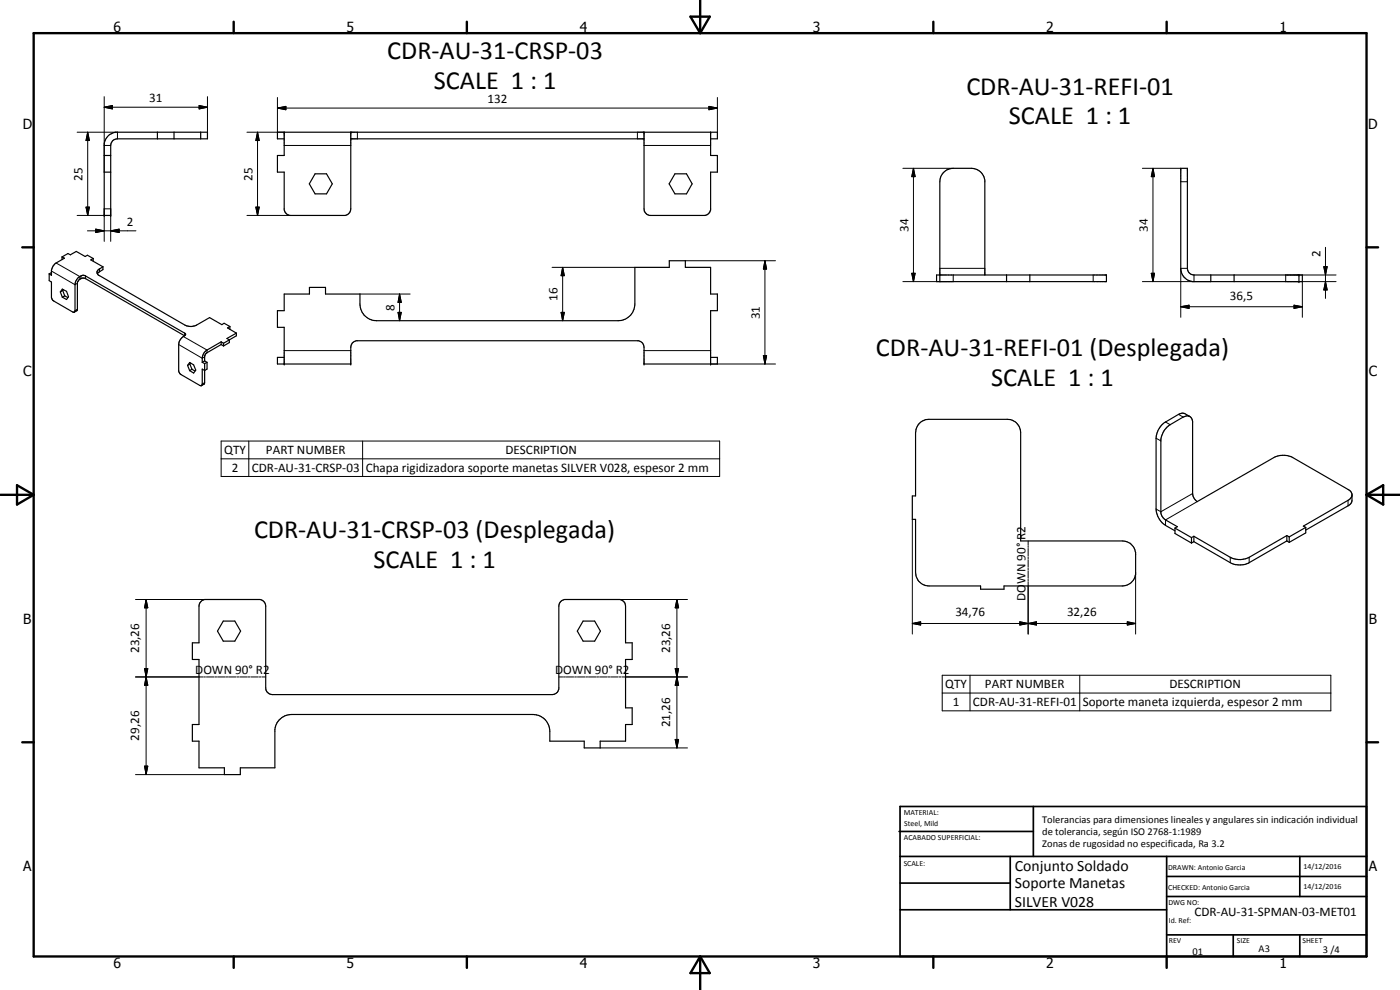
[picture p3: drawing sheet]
<svg xmlns="http://www.w3.org/2000/svg" width="420mm" height="297mm" viewBox="0 0 420 297" stroke-linecap="round" stroke-linejoin="round" font-family="sans-serif">
<g fill="none" stroke="#000" stroke-width=".35">
<path d="M47.2 39.7v2M52.2 39.7v2M60.2 39.7v2M85.3 39.7v7h-2v4.9h2v11.4l.5 .9 1.1 .7h16.7l1.2-.7 .5-1.2v-23M193.3 39.7v23l.1 .6 .3 .6 1.2 .7h16.7l1.2-.7 .5-.9v-11.4h2v-4.9h-2v-7M31.3 51.6h1.9M31.3 46.7h1.9M32.6 40.6l1.2-.7 .9-.2h27.6v2h-27a2 2 0 0 0-2.1 1.9v21h-1.9v-21.4l.4-1.4zM85.3 41.7h-2v-2h132v2h-2M94.6 52.2h3.4l1.7 3-1.7 3h-3.4l-1.8-3zM105.3 41.7h88M202.6 52.2h3.4l1.7 3-1.7 3h-3.4l-1.8-3z"/>
<path d="M354.4 50.5h2v30a2 2 0 0 0 1.9 2h32.6v2h-33a4 4 0 0 1-3.5-4zM18.6 77.1l.7 .4-2.9 1.8-1 1.8v1.5l-.6-.4M18.6 77.1l1.8-1 .7 .4 1.8-1.1 2.7 1.6 .6-.4 1.8 1M18.6 77.1v.8M28 77.6v.8M28 77.6l-.7 .4 3.6 2.1M14.8 82.2v2l.6 .4v4.7l.3 .6 6.4 3.8 .4-.4v-7.9a2.54 2.54 0 0 1 3.2-2.6l29.7 17.1 .3 .3-.3 .6M15.4 81.8l-.6 .4M18.1 87.6l.6-.9 1.3 .7 .6 1.6-.6 .9-1.3-.7M18.1 87.6l.6 1.6M18.8 87.2l-.7 .4M18.8 87.2l.6 1.6"/>
<path d="M19 86.9l-.2 .3M19.4 88.8l-.7 .4M19.4 88.8l1 .5M22.3 93.6l.7-.3 .2-.5v-8a1.85 1.85 0 0 1 2.5-1.2l29.7 17.2M30.9 80.1l-1 .6a1.06 1.06 0 0 0-.8 1 1.06 1.06 0 0 0 .8 1l25.6 14.8a3.8 3.8 0 0 0 3.5 0l3.9-2.2 3.7 2.1 .7-.4 1.7 1M30.9 80.1v.8l-1.7 1.2M69 98v.8M69 98l-.7 .4 2.6 1.5M70.9 99.9v.9l-2.1 1.2M70.9 99.9l-2.8 1.7 .7 .4M281.1 82.5h51v2h-51zM295.6 82.5v-28.5a4.1 4.1 0 0 0-4.1-3.5h-5.4a4 4 0 0 0-4 4v30"/>
<path d="M302.1 82.5v2M309.1 82.5v2M363.4 82.5v2M370.4 82.5v2M389.8 82.5v2M55.4 100.8a3.1 3.1 0 0 0-1.8 2.6l.1 8.1 .6 .9 5.7 3.3h.4l.3-.5v-4.5l.7 .5 .7-.5v-2M56.3 109.6l.6-.8 1.2 .7 .6 1.5-.6 .9-1.2-.7M56.3 109.6l.6 1.6M57 109.2l-.7 .4M57 109.2l.6 1.6M57.2 108.9l-.2 .3M57.6 110.8l-.7 .4"/>
<path d="M57.6 110.8l.9 .5M60.7 108.7l.7 .4M61.4 109.1v5.7l-.1 .4-.8 .5M61.4 108.3l.7 .4M61.4 108.3l-.7 .4M62.1 108.7l-.7 .4M66.4 103.4l-4.6 2.7-.4 .7v1.5M66.4 102.6l-4.3 2.4a3 3 0 0 0-1.4 2.5v1.2M66.4 102.6l.7 .4M66.4 102.6v.8M66.4 103.4l.7 .4M67.1 103v.8"/>
<path d="M68.8 102v.8l-1.7 1M68.8 102l-1.7 1M85.3 109.2v-11h-2v-5h2v-5h7.6v-2h4.8v2h10.3v3a5 5 0 0 0 5 5h72.5a5 5 0 0 0 5-5v-11h10.4v-2h4.8v2h7.6v8h2v5h-2v16M85.3 107.2h-2v2h22v-5a1.98 1.98 0 0 1 1.6-2h84.7a1.98 1.98 0 0 1 1.7 2v5h22v-2h-2M276.2 126.8l1.6-.9 1-.1h23.5a4 4 0 0 1 4 4v32.5h30.5a3.9 3.9 0 0 1 4 3.5v6.5a4 4 0 0 1-4 3.5h-35.5v1h-7v-1h-15.5a4.1 4.1 0 0 1-4-4v-16h-1v-7h1v-19l.5-1.9zM357.1 125a2.97 2.97 0 0 0-2.5-1l-4.8 2.6a6.2 6.2 0 0 0-2.8 4.9v21.2a6.4 6.4 0 0 0 2.8 4.9l2.8 1.7M352.6 158.5l.7-.5-3.8-2.2-1.1-1.6v-22.3a6.2 6.2 0 0 1 2.8-4.5l3.9-2.3a1.71 1.71 0 0 1 1.8-.2 1.71 1.71 0 0 1 1 1.5v21.7l.5 1.5 .9 .9 23-13.2a6.2 6.2 0 0 1 5.7 0l16.6 9.6 1 .9a4.3 4.3 0 0 1 .1 2.8l-1.1 1.2-12.7 7.2M352.6 158.5l5 2.8M352.6 158.5v1.6l5 2.8M391.9 158.2l-5 2.9M391.9 158.2v1.7l-5 2.8M405.8 148.6l-.9 1.3-13.8 8 .8 .3"/>
<path d="M357.6 161.3v1.6M358.3 160.9l-.7 .4M358.3 162.5l-.7 .4M358.3 160.9v1.6M386.2 160.7l-11.3 6.5a6.2 6.2 0 0 1-5.7 0l-10.9-6.3M386.2 162.3l-11.3 6.5a6.2 6.2 0 0 1-5.7 0l-10.9-6.3M386.2 160.7l.7 .4M386.2 160.7v1.6M386.2 162.3l.7 .4M386.9 161.1v1.6M60.4 180.3l1-.4h16.7a2.05 2.05 0 0 1 1.6 2v24.5a2 2 0 0 0 2 2h84a2.09 2.09 0 0 0 2-1.6v-24.9a2.07 2.07 0 0 1 1.7-2h16.7a2.07 2.07 0 0 1 1.6 2v11h2v5h-2v14.5h2v5h-2v5h-7.6v2h-4.8v-2h-10.3v-3a5 5 0 0 0-5-5h-72.5a5 5 0 0 0-5 4.5v11.5h-10.4v2h-4.8v-2h-7.6v-8h-2v-5h2v-19.5h-2v-5h2v-11l.1-.7zM67 186.4h3.5l1.7 3-1.7 3h-3.5l-1.7-3z"/>
<path d="M175 186.4h3.5l1.7 3-1.7 3h-3.5l-1.7-3z"/>
</g>
<g fill="none" stroke="#000" stroke-width=".3">
<path d="M23.1 39.7h12.2v2M26.3 39.7l.5 2.5h-1zM26.3 39.7v24.9M31.3 32.2l2.4-.5v1zM31.3 32.2h31M31.3 29v22.6M59.8 31.7l2.5 .5-2.5 .5zM62.3 29v10.7M74.1 39.7h11.2M77.3 39.7l.5 2.5h-1zM77.3 39.7v24.9M83.3 32.4l2.5-.5v1z"/>
<path d="M83.3 32.4h132M83.3 29.3v10.4M107.3 39.7v2M191.3 39.7v2M212.8 31.9l2.5 .5-2.5 .5zM215.3 29.3v10.4M31.3 43.6h1.9M85.3 43.6h20M193.3 43.6h20M271 50.5h15.1M274.1 50.5l.5 2.5h-1zM274.1 50.5v34"/>
<path d="M342.8 50.5h11.6M346 50.5l.5 2.5h-1zM346 50.5v34M354.4 54.5h2M16.8 78.9l7.1 4.1v.8M23.1 64.6h8.2M25.8 62.1h1l-.5 2.5zM26.2 69.3h14.6M28.7 68.7l2.6 .6-2.6 .5zM31.3 72.4v-9.7h1.9v9.7M33.2 69.3l2.6-.6v1.1zM74.1 64.6h13.2"/>
<path d="M76.8 62.1h1l-.5 2.5zM205.7 78.2h27M229.6 78.2l.5 2.5h-1zM229.6 78.2v31M397.8 74.2v15.3M15.4 81.3l7.1 4.1 .7-.4M23.2 92.8l-.7 .4M24.3 82.8v.8M25.7 82.8v.8M29.9 80.7v.8M55.4 99.9v.9M108 88.2h15.1"/>
<path d="M119.5 93.7h.9l-.5 2.5zM119.9 88.2l.5 2.5h-.9zM119.9 88.2v8M165.7 80.2h24.8M168.4 93.7h1l-.5 2.5zM168.9 80.2l.5 2.5h-1zM168.9 80.2v16M273.6 82h1l-.5 2.5zM282.1 80.5h13.5M286.1 82.5v2h-15.1M328.1 82.5v2M342.8 84.5h20.6"/>
<path d="M345.5 82h1l-.5 2.5zM354.4 92l2.5-.4v.9zM354.4 92h36.5M356.4 80.5h-2v14.7M358.3 82.5v2M388.4 91.6l2.5 .4-2.5 .5zM390.9 84.5v10.7M397.3 80h1l-.5 2.5zM397.8 84.5l.5 2.5h-1zM401 82.5h-15.1v2h15.1M53.6 103.4l7.1 4.1 .7-.4M55 101l7.1 4v.8"/>
<path d="M61.4 114.8l-.7 .4M85.3 105.2h20M193.3 105.2h20M213.3 109.2h19.4M229.1 106.7h1l-.5 2.5zM66.4 132.3h149.6v10.7h-149.6zM66.4 137.7h149.6M74.7 132.3v10.7M108.8 132.3v10.7M347 131.5l1.4 .8M349.8 126.6l1.4 .8M353.7 124.3l1.4 .8"/>
<path d="M273.8 155.8v34.4M357.9 148.1l-9.5 5.4-1.4-.8M359.3 150.5l-9.5 5.5v1.6M404.6 150.1v1.7M40.7 179.9h21.1M43.8 179.9l.6 2.5h-1zM43.8 179.9v52.5M185.7 179.9h20.6M203.1 179.9l.6 2.5h-1.1zM203.1 179.9v44.5M308.6 162.3v1.1M308.6 163.7v.6"/>
<path d="M308.6 164.5v2.3M308.6 167.1v.5M308.6 167.9v2.3M308.6 170.5v.5M308.6 171.3v2.2M308.6 173.8v.6M308.6 174.7v15.5M340.8 171.8v18.4M369.2 167.2v1.6M374.9 167.2v1.6M273.8 187.1l2.5-.5v.9zM273.8 187.1h67"/>
<path d="M306.1 186.6l2.5 .5-2.5 .4zM308.6 187.1l2.5-.5v.9zM338.3 186.6l2.5 .5-2.5 .4zM40.7 203.1h20.2M43.4 200.6h1l-.6 2.5zM43.8 203.1l.6 2.5h-1zM61.1 203.1h.6M62 203.1h2.2M64.5 203.1h.5M65.3 203.1h2.2M67.8 203.1h.6M68.6 203.1h2.3"/>
<path d="M71.2 203.1h.5M72 203.1h2.2M74.5 203.1h.5M75.3 203.1h2.2M77.8 203.1h.5M78.6 203.1h1.1M167.7 203.1h1.2M169.1 203.1h.6M170 203.1h2.2M172.5 203.1h.5M173.3 203.1h2.2M175.8 203.1h.5"/>
<path d="M176.6 203.1h2.2M179.1 203.1h.6M179.9 203.1h2.3M182.4 203.1h.6M183.3 203.1h2.2M185.8 203.1h.5M186.6 203.1h19.7M202.6 200.6h1.1l-.6 2.5zM202.6 200.6h1.1l-1.1 5h1.1zM203.1 203.1l.6 2.5h-1.1zM282.8 202.6h116.6v10.7h-116.6zM282.8 207.9h116.6"/>
<path d="M291.1 202.6v10.7M324.1 202.6v10.7M40.7 232.4h26.6M43.4 229.9h1l-.6 2.5zM180.1 224.4h26.2M202.6 221.9h1.1l-.6 2.5z"/>
</g>
<g fill="#000">
<circle cx="85.3" cy="39.7" r=".18"/>
<circle cx="105.3" cy="39.7" r=".18"/>
<circle cx="193.3" cy="39.7" r=".18"/>
<circle cx="213.3" cy="39.7" r=".18"/>
<circle cx="31.3" cy="64.6" r=".18"/>
<circle cx="33.2" cy="64.6" r=".18"/>
<circle cx="389.8" cy="82.5" r=".18"/>
<circle cx="389.8" cy="84.5" r=".18"/>
<circle cx="85.3" cy="109.2" r=".18"/>
<circle cx="105.3" cy="109.2" r=".18"/>
<circle cx="193.3" cy="109.2" r=".18"/>
<circle cx="213.3" cy="109.2" r=".18"/>
</g>
<g fill="none" stroke="#000" stroke-width=".71">
<path d="M10.1 9.9h400v277.1h-400zM70.1 6.5v3.4M140.1 6.5v3.4M207.2 5h5.8l-2.9 4.9zM210.1 0v9.9M280.1 6.5v3.4M350.1 6.5v3.4M6.7 74.2h3.4M410.1 74.2h3.5M.1 148.5h10M5.1 145.6l5 2.9-5 2.9zM410.1 148.5h10"/>
<path d="M410.1 148.5l5-2.9v5.8zM6.7 222.7h3.4M410.1 222.7h3.5M70.1 287v3.4M140.1 287v3.4M210.1 287v10M210.1 287l2.9 5h-5.8zM280.1 287v3.4M350.1 287v3.4"/>
</g>
<g fill="none" stroke="#000" stroke-width=".51">
<path d="M269.8 249.5h40.3M270.1 242h140v45h-140zM270.1 257h140M303.2 257v16M310.1 242v15M350.1 257v30M390.1 257v12M270.1 265h33.1M270.1 273h80M350.1 269h60M350.1 263h60M350.1 280.5h60"/>
<path d="M370.1 280.5v6.5M390.1 280.5v6.5"/>
</g>
<g fill="#000">
<path d="M31.3 32.2l2.4-.5v1zM59.8 31.7l2.5 .5-2.5 .5zM83.3 32.4l2.5-.5v1zM212.8 31.9l2.5 .5-2.5 .5zM26.3 39.7l.5 2.5h-1zM77.3 39.7l.5 2.5h-1zM274.1 50.5l.5 2.5h-1zM346 50.5l.5 2.5h-1zM25.8 62.1h1l-.5 2.5zM28.7 68.7l2.6 .6-2.6 .5zM33.2 69.3l2.6-.6v1.1zM76.8 62.1h1l-.5 2.5z"/>
<path d="M119.5 93.7h.9l-.5 2.5zM119.9 88.2l.5 2.5h-.9zM168.4 93.7h1l-.5 2.5zM168.9 80.2l.5 2.5h-1zM229.6 78.2l.5 2.5h-1zM273.6 82h1l-.5 2.5zM345.5 82h1l-.5 2.5zM354.4 92l2.5-.4v.9zM388.4 91.6l2.5 .4-2.5 .5zM397.3 80h1l-.5 2.5zM397.8 84.5l.5 2.5h-1zM229.1 106.7h1l-.5 2.5z"/>
<path d="M43.8 179.9l.6 2.5h-1zM203.1 179.9l.6 2.5h-1.1zM273.8 187.1l2.5-.5v.9zM306.1 186.6l2.5 .5-2.5 .4zM308.6 187.1l2.5-.5v.9zM338.3 186.6l2.5 .5-2.5 .4zM43.4 200.6h1l-.6 2.5zM43.8 203.1l.6 2.5h-1zM202.6 200.6h1.1l-.6 2.5zM203.1 203.1l.6 2.5h-1.1zM43.4 229.9h1l-.6 2.5zM202.6 221.9h1.1l-.6 2.5z"/>
</g>
<g font-size="7.9">
<text x="116.2" y="17.7">CDR-AU-31-CRSP-03</text>
<text x="130.2" y="26.8">SCALE 1 : 1</text>
<text x="290" y="28.4">CDR-AU-31-REFI-01</text>
<text x="302.8" y="37.3">SCALE 1 : 1</text>
<text x="262.9" y="106.8">CDR-AU-31-REFI-01 (Desplegada)</text>
<text x="297.5" y="115.7">SCALE 1 : 1</text>
<text x="76.2" y="161.5">CDR-AU-31-CRSP-03 (Desplegada)</text>
<text x="112" y="170.6">SCALE 1 : 1</text>
</g>
<g font-size="4.7">
<text x="304.6" y="261.2">Conjunto Soldado</text>
<text x="304.6" y="266.6">Soporte Manetas</text>
<text x="304.6" y="272">SILVER V028</text>
</g>
<g font-size="4.2">
<text x="34" y="9.6">6</text>
<text x="104" y="9.6">5</text>
<text x="174" y="9.6">4</text>
<text x="244" y="9.6">3</text>
<text x="314" y="9.6">2</text>
<text x="384" y="9.6">1</text>
<text x="6.8" y="38.7">D</text>
<text x="410.6" y="38.7">D</text>
<text x="7" y="112.9">C</text>
<text x="410.8" y="112.9">C</text>
<text x="7" y="187.1">B</text>
<text x="410.8" y="187.1">B</text>
<text x="7" y="261.4">A</text>
<text x="410.8" y="261.4">A</text>
<text x="34" y="290.4">6</text>
<text x="104" y="290.4">5</text>
<text x="174" y="290.4">4</text>
<text x="244" y="290.4">3</text>
<text x="314" y="290.4">2</text>
<text x="384" y="290.4">1</text>
</g>
<g font-size="3.9">
<text x="44.8" y="30.6">31</text>
<text x="146.3" y="30.9">132</text>
<text x="24.8" y="54.2" transform="rotate(-90 24.8 54.2)">25</text>
<text x="75.8" y="54.2" transform="rotate(-90 75.8 54.2)">25</text>
<text x="38" y="67.8">2</text>
<text x="272.6" y="69.6" transform="rotate(-90 272.6 69.6)">34</text>
<text x="344.5" y="69.6" transform="rotate(-90 344.5 69.6)">34</text>
<text x="396.3" y="77" transform="rotate(-90 396.3 77)">2</text>
<text x="118.4" y="93.3" transform="rotate(-90 118.4 93.3)">8</text>
<text x="167.3" y="90.3" transform="rotate(-90 167.3 90.3)">16</text>
<text x="228" y="95.8" transform="rotate(-90 228 95.8)">31</text>
<text x="369.1" y="90">36,5</text>
<text x="67.3" y="136.3">QTY</text>
<text x="79.8" y="136.3">PART NUMBER</text>
<text x="151.7" y="136.3">DESCRIPTION</text>
<text x="69.5" y="141.6">2</text>
<text x="75.6" y="141.6">CDR-AU-31-CRSP-03</text>
<text x="109.8" y="141.6">Chapa rigidizadora soporte manetas SILVER V028, espesor 2 mm</text>
<text x="307.8" y="162.1" transform="rotate(-90 307.8 162.1)">R2</text>
<text x="307.8" y="175.2" transform="rotate(-90 307.8 175.2)">WN 90°</text>
<text x="286.7" y="185">34,76</text>
<text x="307.8" y="180.2" transform="rotate(-90 307.8 180.2)">DO</text>
<text x="320.2" y="185">32,26</text>
<text x="41.8" y="196" transform="rotate(-90 41.8 196)">23,26</text>
<text x="201.1" y="196" transform="rotate(-90 201.1 196)">23,26</text>
<text x="58.6" y="202.4">DOWN 90° R2</text>
<text x="166.6" y="202.4">DOWN 90° R2</text>
<text x="283.7" y="206.5">QTY</text>
<text x="295.6" y="206.5">PART NUMBER</text>
<text x="351" y="206.5">DESCRIPTION</text>
<text x="286" y="211.9">1</text>
<text x="292" y="211.9">CDR-AU-31-REFI-01</text>
<text x="324.9" y="212">Soporte maneta izquierda, espesor 2 mm</text>
<text x="201.1" y="218.2" transform="rotate(-90 201.1 218.2)">21,26</text>
<text x="41.8" y="222.2" transform="rotate(-90 41.8 222.2)">29,26</text>
<text x="358.5" y="275">CDR-AU-31-SPMAN-03-MET01</text>
</g>
<g font-size="3.1">
<text x="312.7" y="246.8">Tolerancias para dimensiones lineales y angulares sin indicación individual</text>
<text x="312.7" y="250.4">de tolerancia, según ISO 2768-1:1989</text>
<text x="312.7" y="254">Zonas de rugosidad no especificada, Ra 3.2</text>
<text x="357.9" y="286.4">01</text>
<text x="377.7" y="285.6">A3</text>
<text x="397" y="285.9">3 /4</text>
</g>
<g font-size="2.4">
<text x="271.2" y="244.4">MATERIAL:</text>
<text x="271.3" y="252">ACABADO SUPERFICIAL:</text>
<text x="271.4" y="247.9">Steel, Mild</text>
<text x="271.2" y="259.7">SCALE:</text>
<text x="350.6" y="260.9">DRAWN: Antonio Garcia</text>
<text x="391.2" y="260.6">14/12/2016</text>
<text x="350.6" y="267">CHECKED: Antonio Garcia</text>
<text x="391.2" y="266.7">14/12/2016</text>
<text x="350.6" y="271.4">DWG NO:</text>
<text x="350.8" y="276.9">Id. Ref:</text>
<text x="350.8" y="282.8">REV</text>
<text x="371.2" y="282.9">SIZE</text>
<text x="390.9" y="282.9">SHEET</text>
</g>
</svg>
